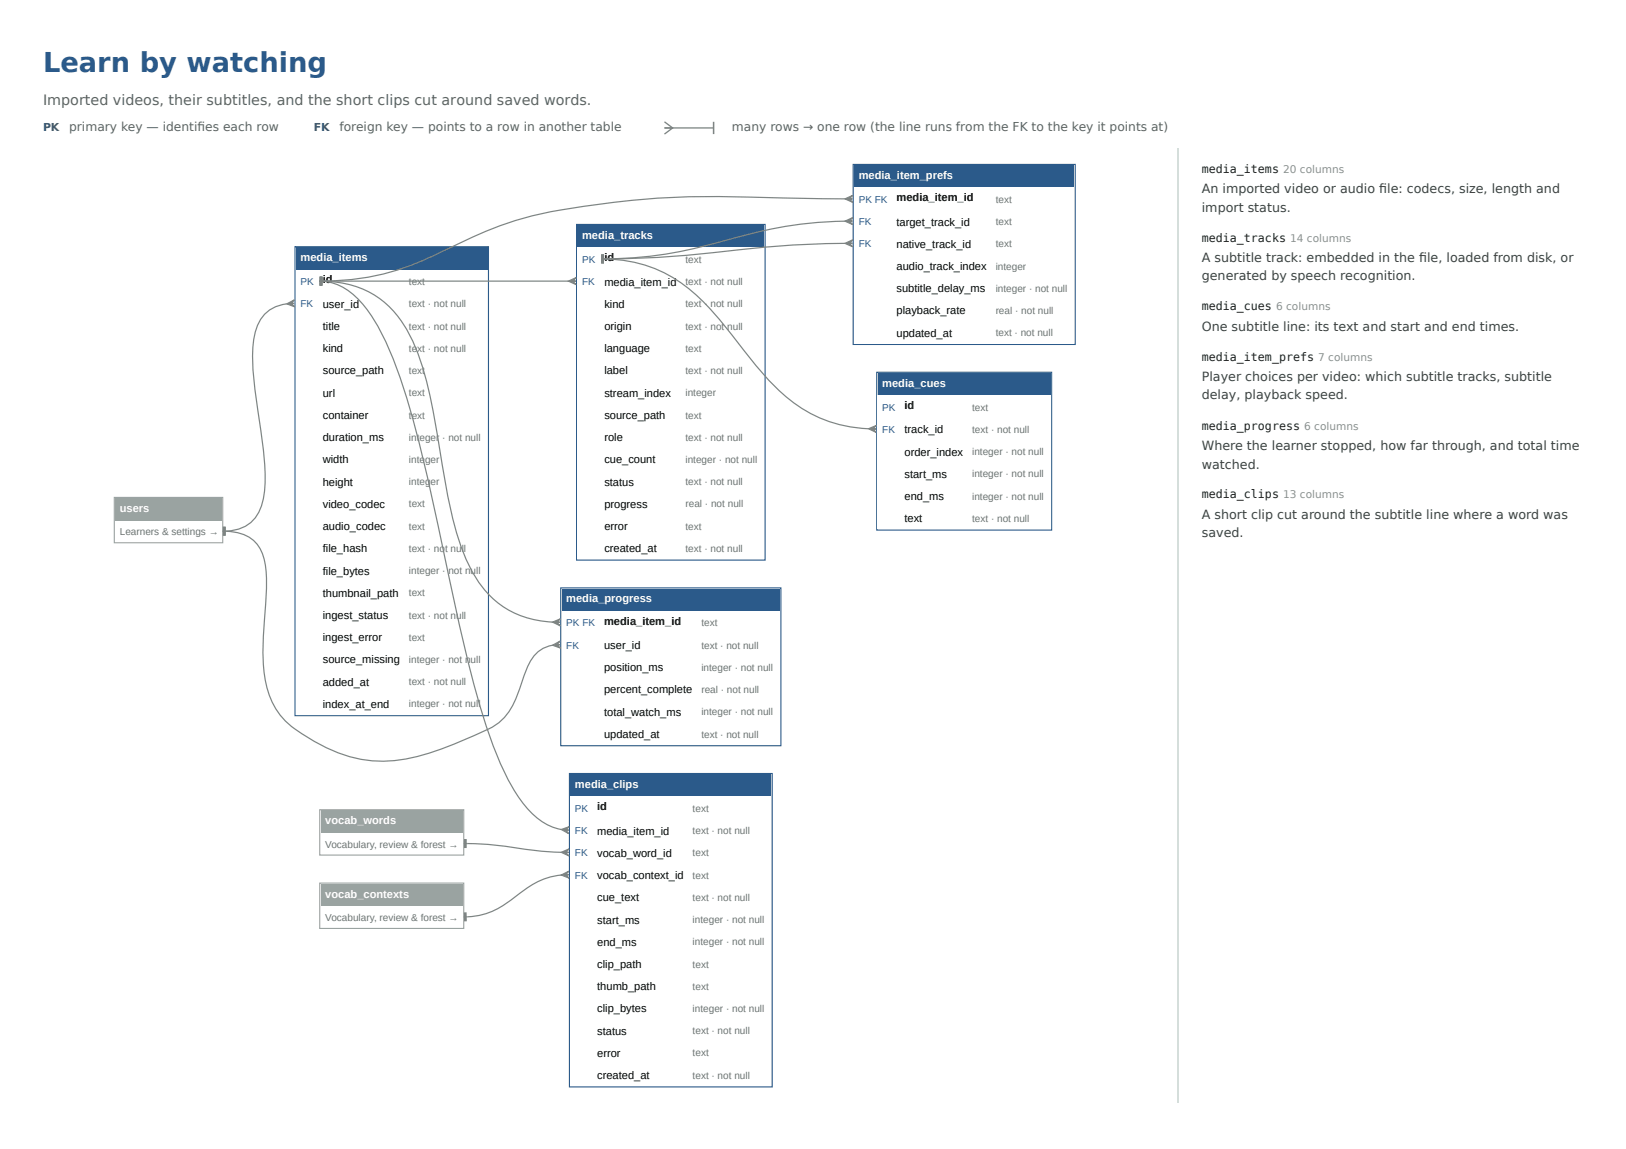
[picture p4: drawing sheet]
<svg xmlns="http://www.w3.org/2000/svg" width="420mm" height="297mm" viewBox="0 0 420 297" stroke-linecap="round" stroke-linejoin="round" font-family="sans-serif">
<path d="M171.7 31.5l2.1 1.6-2.1 1.6M171.7 33.1h12.7" fill="none" stroke="#7d8785" stroke-width=".34"/>
<path d="M184.4 31.5v3.2" fill="none" stroke="#7d8785" stroke-width=".4"/>
<path d="M25.4 38.4h256.6v246.7h-256.6z" fill="#fff"/>
<path d="M76.2 63.8h50v121.2h-50z" fill="none" stroke="#2b5a8a" stroke-width=".29"/>
<path d="M76.5 64.1h49.4v5.7h-49.4z" fill="#2b5a8a"/>
<g fill="#fff">
<path d="M76.5 69.8h5.8v5.7h-5.8z"/>
<path d="M82.3 69.8h22.2v5.7h-22.2z"/>
<path d="M104.5 69.8h21.4v5.7h-21.4z"/>
<path d="M76.5 75.5h5.8v5.8h-5.8z"/>
<path d="M82.3 75.5h22.2v5.8h-22.2z"/>
<path d="M104.5 75.5h21.4v5.8h-21.4z"/>
<path d="M76.5 81.3h5.8v5.7h-5.8z"/>
<path d="M82.3 81.3h22.2v5.7h-22.2z"/>
<path d="M104.5 81.3h21.4v5.7h-21.4z"/>
<path d="M76.5 87h5.8v5.8h-5.8z"/>
<path d="M82.3 87h22.2v5.8h-22.2z"/>
<path d="M104.5 87h21.4v5.8h-21.4z"/>
<path d="M76.5 92.8h5.8v5.7h-5.8z"/>
<path d="M82.3 92.8h22.2v5.7h-22.2z"/>
<path d="M104.5 92.8h21.4v5.7h-21.4z"/>
<path d="M76.5 98.5h5.8v5.8h-5.8z"/>
<path d="M82.3 98.5h22.2v5.8h-22.2z"/>
<path d="M104.5 98.5h21.4v5.8h-21.4z"/>
<path d="M76.5 104.3h5.8v5.7h-5.8z"/>
<path d="M82.3 104.3h22.2v5.7h-22.2z"/>
<path d="M104.5 104.3h21.4v5.7h-21.4z"/>
<path d="M76.5 110h5.8v5.8h-5.8z"/>
<path d="M82.3 110h22.2v5.8h-22.2z"/>
<path d="M104.5 110h21.4v5.8h-21.4z"/>
<path d="M76.5 115.8h5.8v5.7h-5.8z"/>
<path d="M82.3 115.8h22.2v5.7h-22.2z"/>
<path d="M104.5 115.8h21.4v5.7h-21.4z"/>
<path d="M76.5 121.5h5.8v5.8h-5.8z"/>
<path d="M82.3 121.5h22.2v5.8h-22.2z"/>
<path d="M104.5 121.5h21.4v5.8h-21.4z"/>
<path d="M76.5 127.3h5.8v5.7h-5.8z"/>
<path d="M82.3 127.3h22.2v5.7h-22.2z"/>
<path d="M104.5 127.3h21.4v5.7h-21.4z"/>
<path d="M76.5 133h5.8v5.8h-5.8z"/>
<path d="M82.3 133h22.2v5.8h-22.2z"/>
<path d="M104.5 133h21.4v5.8h-21.4z"/>
<path d="M76.5 138.8h5.8v5.7h-5.8z"/>
<path d="M82.3 138.8h22.2v5.7h-22.2z"/>
<path d="M104.5 138.8h21.4v5.7h-21.4z"/>
<path d="M76.5 144.5h5.8v5.7h-5.8z"/>
<path d="M82.3 144.5h22.2v5.7h-22.2z"/>
<path d="M104.5 144.5h21.4v5.7h-21.4z"/>
<path d="M76.5 150.2h5.8v5.8h-5.8z"/>
<path d="M82.3 150.2h22.2v5.8h-22.2z"/>
<path d="M104.5 150.2h21.4v5.8h-21.4z"/>
<path d="M76.5 156h5.8v5.7h-5.8z"/>
<path d="M82.3 156h22.2v5.7h-22.2z"/>
<path d="M104.5 156h21.4v5.7h-21.4z"/>
<path d="M76.5 161.7h5.8v5.8h-5.8z"/>
<path d="M82.3 161.7h22.2v5.8h-22.2z"/>
<path d="M104.5 161.7h21.4v5.8h-21.4z"/>
<path d="M76.5 167.5h5.8v5.7h-5.8z"/>
<path d="M82.3 167.5h22.2v5.7h-22.2z"/>
<path d="M104.5 167.5h21.4v5.7h-21.4z"/>
<path d="M76.5 173.2h5.8v5.8h-5.8z"/>
<path d="M82.3 173.2h22.2v5.8h-22.2z"/>
<path d="M104.5 173.2h21.4v5.8h-21.4z"/>
<path d="M76.5 179h5.8v5.7h-5.8z"/>
<path d="M82.3 179h22.2v5.7h-22.2z"/>
<path d="M104.5 179h21.4v5.7h-21.4z"/>
</g>
<path d="M29.5 128.6h28.1v11.7h-28.1z" fill="none" stroke="#9aa3a1" stroke-width=".29"/>
<path d="M29.8 128.9h27.5v5.7h-27.5z" fill="#9aa3a1"/>
<path d="M29.8 134.6h27.5v5.4h-27.5z" fill="#fff"/>
<path d="M74.1 78.5a9.1 9.1 0 0 0-8.2 7.7 41.8 41.8 0 0 0 .1 15.3l1.5 10.5a63 63 0 0 1 .7 16 9.9 9.9 0 0 1-6.8 8.8l-2.9 .5" fill="none" stroke="#7d8785" stroke-width=".32"/>
<path d="M74.1 78.5l2-1-.9 1 .8-.1-.8 .1 1 .8z" fill="#7d8785"/>
<path d="M74.1 78.5l2-1-.9 1 .8-.1-.8 .1 1 .8z" fill="none" stroke="#7d8785" stroke-width=".32"/>
<path d="M57.7 136.3h.4l.1 2h-.4z" fill="#7d8785"/>
<path d="M57.7 136.3h.4l.1 2h-.4zM58.6 137.3h-1" fill="none" stroke="#7d8785" stroke-width=".32"/>
<path d="M149 58h48.7v86.8h-48.7z" fill="none" stroke="#2b5a8a" stroke-width=".29"/>
<path d="M149.3 58.3h48.1v5.8h-48.1z" fill="#2b5a8a"/>
<g fill="#fff">
<path d="M149.3 64.1h5.7v5.7h-5.7z"/>
<path d="M155 64.1h21v5.7h-21z"/>
<path d="M176 64.1h21.4v5.7h-21.4z"/>
<path d="M149.3 69.8h5.7v5.7h-5.7z"/>
<path d="M155 69.8h21v5.7h-21z"/>
<path d="M176 69.8h21.4v5.7h-21.4z"/>
<path d="M149.3 75.5h5.7v5.8h-5.7z"/>
<path d="M155 75.5h21v5.8h-21z"/>
<path d="M176 75.5h21.4v5.8h-21.4z"/>
<path d="M149.3 81.3h5.7v5.7h-5.7z"/>
<path d="M155 81.3h21v5.7h-21z"/>
<path d="M176 81.3h21.4v5.7h-21.4z"/>
<path d="M149.3 87h5.7v5.8h-5.7z"/>
<path d="M155 87h21v5.8h-21z"/>
<path d="M176 87h21.4v5.8h-21.4z"/>
<path d="M149.3 92.8h5.7v5.7h-5.7z"/>
<path d="M155 92.8h21v5.7h-21z"/>
<path d="M176 92.8h21.4v5.7h-21.4z"/>
<path d="M149.3 98.5h5.7v5.8h-5.7z"/>
<path d="M155 98.5h21v5.8h-21z"/>
<path d="M176 98.5h21.4v5.8h-21.4z"/>
<path d="M149.3 104.3h5.7v5.7h-5.7z"/>
<path d="M155 104.3h21v5.7h-21z"/>
<path d="M176 104.3h21.4v5.7h-21.4z"/>
<path d="M149.3 110h5.7v5.8h-5.7z"/>
<path d="M155 110h21v5.8h-21z"/>
<path d="M176 110h21.4v5.8h-21.4z"/>
<path d="M149.3 115.8h5.7v5.7h-5.7z"/>
<path d="M155 115.8h21v5.7h-21z"/>
<path d="M176 115.8h21.4v5.7h-21.4z"/>
<path d="M149.3 121.5h5.7v5.8h-5.7z"/>
<path d="M155 121.5h21v5.8h-21z"/>
<path d="M176 121.5h21.4v5.8h-21.4z"/>
<path d="M149.3 127.3h5.7v5.7h-5.7z"/>
<path d="M155 127.3h21v5.7h-21z"/>
<path d="M176 127.3h21.4v5.7h-21.4z"/>
<path d="M149.3 133h5.7v5.8h-5.7z"/>
<path d="M155 133h21v5.8h-21z"/>
<path d="M176 133h21.4v5.8h-21.4z"/>
<path d="M149.3 138.8h5.7v5.7h-5.7z"/>
<path d="M155 138.8h21v5.7h-21z"/>
<path d="M176 138.8h21.4v5.7h-21.4z"/>
</g>
<path d="M83.6 72.7h63.3" fill="none" stroke="#7d8785" stroke-width=".32"/>
<path d="M146.9 72.7l2-.9-.9 .9h.8h-.8l.9 .9z" fill="#7d8785"/>
<path d="M82.6 72.7h1M82.8 71.7h.4v2h-.4zM146.9 72.7l2-.9-.9 .9h.8h-.8l.9 .9z" fill="none" stroke="#7d8785" stroke-width=".32"/>
<path d="M83 71.7v2" fill="none" stroke="#7d8785" stroke-width=".4"/>
<path d="M226.6 96.2h45.2v40.8h-45.2z" fill="none" stroke="#2b5a8a" stroke-width=".29"/>
<path d="M226.9 96.5h44.6v5.8h-44.6z" fill="#2b5a8a"/>
<g fill="#fff">
<path d="M226.9 102.3h5.7v5.7h-5.7z"/>
<path d="M232.6 102.3h17.5v5.7h-17.5z"/>
<path d="M250.1 102.3h21.4v5.7h-21.4z"/>
<path d="M226.9 108h5.7v5.8h-5.7z"/>
<path d="M232.6 108h17.5v5.8h-17.5z"/>
<path d="M250.1 108h21.4v5.8h-21.4z"/>
<path d="M226.9 113.8h5.7v5.7h-5.7z"/>
<path d="M232.6 113.8h17.5v5.7h-17.5z"/>
<path d="M250.1 113.8h21.4v5.7h-21.4z"/>
<path d="M226.9 119.5h5.7v5.7h-5.7z"/>
<path d="M232.6 119.5h17.5v5.7h-17.5z"/>
<path d="M250.1 119.5h21.4v5.7h-21.4z"/>
<path d="M226.9 125.2h5.7v5.8h-5.7z"/>
<path d="M232.6 125.2h17.5v5.8h-17.5z"/>
<path d="M250.1 125.2h21.4v5.8h-21.4z"/>
<path d="M226.9 131h5.7v5.7h-5.7z"/>
<path d="M232.6 131h17.5v5.7h-17.5z"/>
<path d="M250.1 131h21.4v5.7h-21.4z"/>
</g>
<path d="M156.3 66.9a35.1 35.1 0 0 1 25.7 11.4 211.5 211.5 0 0 1 12.8 15.5 48.4 48.4 0 0 0 15 13.3 34.7 34.7 0 0 0 14.6 3.7" fill="none" stroke="#7d8785" stroke-width=".32"/>
<path d="M224.5 110.8l2-.8-.9 .9h.8h-.8l.8 .9z" fill="#7d8785"/>
<path d="M155.3 66.9h1M155.5 65.9h.4v2h-.4zM224.5 110.8l2-.8-.9 .9h.8h-.8l.8 .9z" fill="none" stroke="#7d8785" stroke-width=".32"/>
<path d="M155.7 65.9v2" fill="none" stroke="#7d8785" stroke-width=".43"/>
<path d="M220.5 42.5h57.4v46.5h-57.4z" fill="none" stroke="#2b5a8a" stroke-width=".29"/>
<path d="M220.8 42.8h56.8v5.7h-56.8z" fill="#2b5a8a"/>
<g fill="#fff">
<path d="M220.8 48.5h9.7v5.8h-9.7z"/>
<path d="M230.5 48.5h25.7v5.8h-25.7z"/>
<path d="M256.2 48.5h21.4v5.8h-21.4z"/>
<path d="M220.8 54.3h9.7v5.7h-9.7z"/>
<path d="M230.5 54.3h25.7v5.7h-25.7z"/>
<path d="M256.2 54.3h21.4v5.7h-21.4z"/>
<path d="M220.8 60h9.7v5.8h-9.7z"/>
<path d="M230.5 60h25.7v5.8h-25.7z"/>
<path d="M256.2 60h21.4v5.8h-21.4z"/>
<path d="M220.8 65.8h9.7v5.7h-9.7z"/>
<path d="M230.5 65.8h25.7v5.7h-25.7z"/>
<path d="M256.2 65.8h21.4v5.7h-21.4z"/>
<path d="M220.8 71.5h9.7v5.8h-9.7z"/>
<path d="M230.5 71.5h25.7v5.8h-25.7z"/>
<path d="M256.2 71.5h21.4v5.8h-21.4z"/>
<path d="M220.8 77.3h9.7v5.7h-9.7z"/>
<path d="M230.5 77.3h25.7v5.7h-25.7z"/>
<path d="M256.2 77.3h21.4v5.7h-21.4z"/>
<path d="M220.8 83h9.7v5.8h-9.7z"/>
<path d="M230.5 83h25.7v5.8h-25.7z"/>
<path d="M256.2 83h21.4v5.8h-21.4z"/>
</g>
<path d="M218.4 51.4l-20.4-.3a228.8 228.8 0 0 0-59.7 4.5 111.5 111.5 0 0 0-24.2 9.5 65.4 65.4 0 0 1-30.6 7.6" fill="none" stroke="#7d8785" stroke-width=".32"/>
<path d="M218.4 51.4l2-.9-.9 .9h.8h-.8l.9 .9z" fill="#7d8785"/>
<path d="M218.4 51.4l2-.9-.9 .9h.8h-.8l.9 .9zM82.8 71.7h.4v2h-.4zM83.6 72.7h-1M218.4 62.9a365.3 365.3 0 0 0-39.8 3 241.9 241.9 0 0 1-22.3 1" fill="none" stroke="#7d8785" stroke-width=".32"/>
<path d="M83 71.7v2" fill="none" stroke="#7d8785" stroke-width=".41"/>
<path d="M218.4 62.9l2-.9-.9 .9h.8h-.8l.9 .9z" fill="#7d8785"/>
<path d="M218.4 57.2a116.6 116.6 0 0 0-33 5.5 106.3 106.3 0 0 1-29.1 4.2M155.5 65.9h.4v2h-.4zM156.3 66.9h-1M218.4 62.9l2-.9-.9 .9h.8h-.8l.9 .9z" fill="none" stroke="#7d8785" stroke-width=".32"/>
<path d="M155.7 65.9v2" fill="none" stroke="#7d8785" stroke-width=".41"/>
<path d="M218.4 57.2l2-1-.9 1h.8h-.8l.9 .9z" fill="#7d8785"/>
<path d="M218.4 57.2l2-1-.9 1h.8h-.8l.9 .9zM155.5 65.9h.4v2h-.4zM156.3 66.9h-1" fill="none" stroke="#7d8785" stroke-width=".32"/>
<path d="M155.7 65.9v2" fill="none" stroke="#7d8785" stroke-width=".41"/>
<path d="M144.9 152h56.9v40.8h-56.9z" fill="none" stroke="#2b5a8a" stroke-width=".29"/>
<path d="M145.2 152.3h56.3v5.7h-56.3z" fill="#2b5a8a"/>
<g fill="#fff">
<path d="M145.2 158h9.8v5.7h-9.8z"/>
<path d="M155 158h25.1v5.7h-25.1z"/>
<path d="M180.1 158h21.4v5.7h-21.4z"/>
<path d="M145.2 163.7h9.8v5.8h-9.8z"/>
<path d="M155 163.7h25.1v5.8h-25.1z"/>
<path d="M180.1 163.7h21.4v5.8h-21.4z"/>
<path d="M145.2 169.5h9.8v5.7h-9.8z"/>
<path d="M155 169.5h25.1v5.7h-25.1z"/>
<path d="M180.1 169.5h21.4v5.7h-21.4z"/>
<path d="M145.2 175.2h9.8v5.8h-9.8z"/>
<path d="M155 175.2h25.1v5.8h-25.1z"/>
<path d="M180.1 175.2h21.4v5.8h-21.4z"/>
<path d="M145.2 181h9.8v5.7h-9.8z"/>
<path d="M155 181h25.1v5.7h-25.1z"/>
<path d="M180.1 181h21.4v5.7h-21.4z"/>
<path d="M145.2 186.7h9.8v5.8h-9.8z"/>
<path d="M155 186.7h25.1v5.8h-25.1z"/>
<path d="M180.1 186.7h21.4v5.8h-21.4z"/>
</g>
<path d="M83.5 72.7a23.9 23.9 0 0 1 22.4 13.9 71.3 71.3 0 0 1 5.9 19l1.8 10.6a154.5 154.5 0 0 0 5.7 25.6 30.2 30.2 0 0 0 10.1 14.6l3.8 2.2 4.5 1.5 5.2 .7" fill="none" stroke="#7d8785" stroke-width=".32"/>
<path d="M142.8 160.8l2-.8-.9 .8 .8 .1-.8-.1 .9 1z" fill="#7d8785"/>
<path d="M82.6 72.7h1M82.8 71.7h.4v2h-.5zM58.5 137.3a9.7 9.7 0 0 1 8.8 4.7 20.7 20.7 0 0 1 1.5 10.8l-.5 8.1a53.5 53.5 0 0 0 .6 16.6 19 19 0 0 0 9.7 12.5 35.5 35.5 0 0 0 22.9 6.6 70.4 70.4 0 0 0 22.1-7 15.5 15.5 0 0 0 7.8-5.4 53.8 53.8 0 0 0 4.7-11.3 8.9 8.9 0 0 1 6.7-6.1M142.8 160.8l2-.8-.9 .8 .8 .1-.8-.1 .9 1z" fill="none" stroke="#7d8785" stroke-width=".32"/>
<path d="M83 71.7v2" fill="none" stroke="#7d8785" stroke-width=".43"/>
<path d="M142.8 166.8l1.9-1.1-.8 1 .8-.1-.8 .1 1 .8z" fill="#7d8785"/>
<path d="M57.6 137.3h1M57.8 136.3h.4l-.1 2h-.4zM142.8 166.8l1.9-1.1-.8 1 .8-.1-.8 .1 1 .8z" fill="none" stroke="#7d8785" stroke-width=".32"/>
<path d="M58 136.3v2" fill="none" stroke="#7d8785" stroke-width=".45"/>
<path d="M147.2 199.9h52.4v81.1h-52.4z" fill="none" stroke="#2b5a8a" stroke-width=".29"/>
<path d="M147.4 200.2h51.9v5.8h-51.9z" fill="#2b5a8a"/>
<g fill="#fff">
<path d="M147.4 206h5.8v5.7h-5.8z"/>
<path d="M153.2 206h24.7v5.7h-24.7z"/>
<path d="M177.9 206h21.4v5.7h-21.4z"/>
<path d="M147.4 211.7h5.8v5.8h-5.8z"/>
<path d="M153.2 211.7h24.7v5.8h-24.7z"/>
<path d="M177.9 211.7h21.4v5.8h-21.4z"/>
<path d="M147.4 217.5h5.8v5.7h-5.8z"/>
<path d="M153.2 217.5h24.7v5.7h-24.7z"/>
<path d="M177.9 217.5h21.4v5.7h-21.4z"/>
<path d="M147.4 223.2h5.8v5.8h-5.8z"/>
<path d="M153.2 223.2h24.7v5.8h-24.7z"/>
<path d="M177.9 223.2h21.4v5.8h-21.4z"/>
<path d="M147.4 229h5.8v5.7h-5.8z"/>
<path d="M153.2 229h24.7v5.7h-24.7z"/>
<path d="M177.9 229h21.4v5.7h-21.4z"/>
<path d="M147.4 234.7h5.8v5.8h-5.8z"/>
<path d="M153.2 234.7h24.7v5.8h-24.7z"/>
<path d="M177.9 234.7h21.4v5.8h-21.4z"/>
<path d="M147.4 240.5h5.8v5.7h-5.8z"/>
<path d="M153.2 240.5h24.7v5.7h-24.7z"/>
<path d="M177.9 240.5h21.4v5.7h-21.4z"/>
<path d="M147.4 246.2h5.8v5.8h-5.8z"/>
<path d="M153.2 246.2h24.7v5.8h-24.7z"/>
<path d="M177.9 246.2h21.4v5.8h-21.4z"/>
<path d="M147.4 252h5.8v5.7h-5.8z"/>
<path d="M153.2 252h24.7v5.7h-24.7z"/>
<path d="M177.9 252h21.4v5.7h-21.4z"/>
<path d="M147.4 257.7h5.8v5.7h-5.8z"/>
<path d="M153.2 257.7h24.7v5.7h-24.7z"/>
<path d="M177.9 257.7h21.4v5.7h-21.4z"/>
<path d="M147.4 263.4h5.8v5.8h-5.8z"/>
<path d="M153.2 263.4h24.7v5.8h-24.7z"/>
<path d="M177.9 263.4h21.4v5.8h-21.4z"/>
<path d="M147.4 269.2h5.8v5.7h-5.8z"/>
<path d="M153.2 269.2h24.7v5.7h-24.7z"/>
<path d="M177.9 269.2h21.4v5.7h-21.4z"/>
<path d="M147.4 274.9h5.8v5.8h-5.8z"/>
<path d="M153.2 274.9h24.7v5.8h-24.7z"/>
<path d="M177.9 274.9h21.4v5.8h-21.4z"/>
</g>
<path d="M83.5 72.7l4 1 3.5 2.2 3.3 3.4a72.2 72.2 0 0 1 10.5 22.7 587.9 587.9 0 0 1 11.6 49.1 359.3 359.3 0 0 0 10.2 39.2l2.4 6.3 2.7 5.6 2.9 4.7 3.2 3.6 3.4 2.6 3.9 1.3" fill="none" stroke="#7d8785" stroke-width=".32"/>
<path d="M145.1 214.4l2-.7-.9 .8 .7 .1-.7-.1 .8 1z" fill="#7d8785"/>
<path d="M145.1 214.4l2-.7-.9 .8 .7 .1-.7-.1 .8 1z" fill="none" stroke="#7d8785" stroke-width=".32"/>
<path d="M82.8 71.7h.4l-.1 2h-.4z" fill="#7d8785"/>
<path d="M82.6 72.7h1M82.8 71.7h.4l-.1 2h-.4z" fill="none" stroke="#7d8785" stroke-width=".32"/>
<path d="M82.6 228.3h37.2v11.7h-37.2z" fill="none" stroke="#9aa3a1" stroke-width=".29"/>
<path d="M82.9 228.6h36.7v5.7h-36.7z" fill="#9aa3a1"/>
<path d="M82.9 234.3h36.7v5.4h-36.7z" fill="#fff"/>
<path d="M145.1 226.2a20.7 20.7 0 0 0-11.3 5.1 21.5 21.5 0 0 1-13 5.7" fill="none" stroke="#7d8785" stroke-width=".32"/>
<path d="M145 226.2l2-1-.8 .9h.7h-.7l.9 .9z" fill="#7d8785"/>
<path d="M120 236h.4l.1 2h-.4zM120.9 237h-1.1M145 226.2l2-1-.8 .9h.7h-.7l.9 .9z" fill="none" stroke="#7d8785" stroke-width=".32"/>
<path d="M120.2 236v2" fill="none" stroke="#7d8785" stroke-width=".45"/>
<path d="M82.6 209.3h37.2v11.7h-37.2z" fill="none" stroke="#9aa3a1" stroke-width=".29"/>
<path d="M82.9 209.6h36.7v5.7h-36.7z" fill="#9aa3a1"/>
<path d="M82.9 215.3h36.7v5.4h-36.7z" fill="#fff"/>
<path d="M120.8 218.1a159.4 159.4 0 0 1 18.9 1.9l5.4 .3" fill="none" stroke="#7d8785" stroke-width=".32"/>
<path d="M145 220.3l2.1-.9-.9 .9h.7h-.7l.8 1z" fill="#7d8785"/>
<path d="M119.8 218l1.1 .1M120.1 217h.4l-.1 2.1h-.4zM145 220.3l2.1-.9-.9 .9h.7h-.7l.8 1z" fill="none" stroke="#7d8785" stroke-width=".32"/>
<path d="M120.2 217v2.1" fill="none" stroke="#7d8785" stroke-width=".41"/>
<path d="M304.4 38.4v246.8" fill="none" stroke="#d5dedb" stroke-width=".26"/>
<text font-size="7.1" fill="#2b5a8a" x="11.1" y="18.5">Learn by watching</text>
<text font-size="3.7" fill="#5b6664" x="11.1" y="27.3">Imported videos, their subtitles, and the short clips cut around saved words.</text>
<g font-size="3.3" fill="#3b4543">
<text x="310.6" y="50">An imported video or audio fi le: codecs, size, length and</text>
<text x="310.6" y="54.8">import status.</text>
<text x="310.6" y="67.7">A subtitle track: embedded in the fi le, loaded from disk, or</text>
<text x="310.6" y="72.5">generated by speech recognition.</text>
<text x="310.6" y="85.5">One subtitle line: its text and start and end times.</text>
<text x="310.6" y="98.4">Player choices per video: which subtitle tracks, subtitle</text>
<text x="310.6" y="103.2">delay, playback speed.</text>
<text x="310.6" y="116.4">Where the learner stopped, how far through, and total time</text>
<text x="310.6" y="121.2">watched.</text>
<text x="310.6" y="134.1">A short clip cut around the subtitle line where a word was</text>
<text x="310.6" y="138.9">saved.</text>
</g>
<g font-size="3.2" fill="#5b6664">
<text x="17.9" y="33.9">primary key — identifi es each row</text>
<text x="87.7" y="33.9">foreign key — points to a row in another table</text>
<text x="189.2" y="33.9">many rows → one row (the line runs from the FK to the key it points at)</text>
</g>
<g font-size="3" fill="#1d2423">
<text x="310.6" y="44.7">media_items 20 columns</text>
<text x="310.6" y="62.4">media_tracks 14 columns</text>
<text x="310.6" y="80.2">media_cues 6 columns</text>
<text x="310.6" y="93.4">media_item_prefs 7 columns</text>
<text x="310.6" y="111.1">media_progress 6 columns</text>
<text x="310.6" y="128.9">media_clips 13 columns</text>
</g>
<g font-size="2.9" fill="#fff">
<text x="221.9" y="46.2">media_item_prefs</text>
<text x="150.4" y="61.8">media_tracks</text>
<text x="77.7" y="67.5">media_items</text>
<text x="228" y="100">media_cues</text>
<text x="31" y="132.3">users</text>
<text x="146.3" y="155.7">media_progress</text>
<text x="148.6" y="203.7">media_clips</text>
<text x="84.1" y="213">vocab_words</text>
<text x="84.1" y="232">vocab_contexts</text>
</g>
<g font-size="2.9">
<text x="231.7" y="52">media_item_id</text>
<text x="231.7" y="58.3">target_track_id</text>
<text x="231.7" y="64.1">native_track_id</text>
<text x="156.2" y="67.5">id</text>
<text x="231.7" y="69.8">audio_track_index</text>
<text x="83.4" y="73.2">id</text>
<text x="156.2" y="73.8">media_item_id</text>
<text x="231.7" y="75.5">subtitle_delay_ms</text>
<text x="83.4" y="79.6">user_id</text>
<text x="156.2" y="79.6">kind</text>
<text x="231.7" y="81.3">playback_rate</text>
<text x="83.4" y="85.3">title</text>
<text x="156.2" y="85.3">origin</text>
<text x="231.7" y="87">updated_at</text>
<text x="83.4" y="91.1">kind</text>
<text x="156.2" y="91.1">language</text>
<text x="83.4" y="96.8">source_path</text>
<text x="156.2" y="96.8">label</text>
<text x="83.4" y="102.6">url</text>
<text x="156.2" y="102.6">stream_index</text>
<text x="233.8" y="105.7">id</text>
<text x="83.4" y="108.3">container</text>
<text x="156.2" y="108.3">source_path</text>
<text x="233.8" y="112">track_id</text>
<text x="83.4" y="114">duration_ms</text>
<text x="83.4" y="119.8">width</text>
<text x="156.2" y="114">role</text>
<text x="156.2" y="119.8">cue_count</text>
<text x="233.8" y="117.8">order_index</text>
<text x="83.4" y="125.5">height</text>
<text x="156.2" y="125.5">status</text>
<text x="233.8" y="123.5">start_ms</text>
<text x="83.4" y="131.3">video_codec</text>
<text x="156.2" y="131.3">progress</text>
<text x="233.8" y="129.3">end_ms</text>
<text x="83.4" y="137">audio_codec</text>
<text x="156.2" y="137">error</text>
<text x="233.8" y="135">text</text>
<text x="83.4" y="142.8">file_hash</text>
<text x="156.2" y="142.8">created_at</text>
<text x="83.4" y="148.5">file_bytes</text>
<text x="83.4" y="154.3">thumbnail_path</text>
<text x="83.4" y="160">ingest_status</text>
<text x="156.1" y="161.5">media_item_id</text>
<text x="83.4" y="165.8">ingest_error</text>
<text x="156.1" y="167.8">user_id</text>
<text x="83.4" y="171.5">source_missing</text>
<text x="156.1" y="173.5">position_ms</text>
<text x="83.4" y="177.3">added_at</text>
<text x="156.1" y="179.3">percent_complete</text>
<text x="83.4" y="183">index_at_end</text>
<text x="156.1" y="185">total_watch_ms</text>
<text x="156.1" y="190.8">updated_at</text>
<text x="154.3" y="209.4">id</text>
<text x="154.3" y="215.8">media_item_id</text>
<text x="154.3" y="221.5">vocab_word_id</text>
<text x="154.3" y="227.2">vocab_context_id</text>
<text x="154.3" y="233">cue_text</text>
<text x="154.3" y="238.7">start_ms</text>
<text x="154.3" y="244.5">end_ms</text>
<text x="154.3" y="250.2">clip_path</text>
<text x="154.3" y="256">thumb_path</text>
<text x="154.3" y="261.7">clip_bytes</text>
<text x="154.3" y="267.5">status</text>
<text x="154.3" y="273.2">error</text>
<text x="154.3" y="279">created_at</text>
</g>
<g font-size="2.8" fill="#2f6f5e">
<text x="11.1" y="33.9">PK</text>
<text x="81.1" y="33.9">FK</text>
</g>
<g font-size="2.6" fill="#2b5a8a">
<text x="221.9" y="52.4">PK FK</text>
<text x="221.9" y="58.2">FK</text>
<text x="221.9" y="63.9">FK</text>
<text x="150.4" y="68">PK</text>
<text x="77.7" y="73.7">PK</text>
<text x="150.4" y="73.7">FK</text>
<text x="77.7" y="79.5">FK</text>
<text x="228" y="106.2">PK</text>
<text x="228" y="111.9">FK</text>
<text x="146.3" y="161.9">PK FK</text>
<text x="146.3" y="167.7">FK</text>
<text x="148.6" y="209.9">PK</text>
<text x="148.6" y="215.6">FK</text>
<text x="148.6" y="221.4">FK</text>
<text x="148.6" y="227.1">FK</text>
</g>
<g font-size="2.6" fill="#6b7472">
<text x="257.3" y="52.4">text</text>
<text x="257.3" y="58.2">text</text>
<text x="257.3" y="63.9">text</text>
<text x="177.2" y="68">text</text>
<text x="257.3" y="69.7">integer</text>
<text x="105.7" y="73.7">text</text>
<text x="177.2" y="73.7">text · not null</text>
<text x="257.3" y="75.4">integer · not null</text>
<text x="105.7" y="79.5">text · not null</text>
<text x="177.2" y="79.5">text · not null</text>
<text x="257.3" y="81.2">real · not null</text>
<text x="105.7" y="85.2">text · not null</text>
<text x="177.2" y="85.2">text · not null</text>
<text x="257.3" y="86.9">text · not null</text>
<text x="105.7" y="90.9">text · not null</text>
<text x="177.2" y="90.9">text</text>
<text x="105.7" y="96.7">text</text>
<text x="177.2" y="96.7">text · not null</text>
<text x="105.7" y="102.4">text</text>
<text x="177.2" y="102.4">integer</text>
<text x="251.2" y="106.2">text</text>
<text x="105.7" y="108.2">text</text>
<text x="105.7" y="113.9">integer · not null</text>
<text x="177.2" y="108.2">text</text>
<text x="177.2" y="113.9">text · not null</text>
<text x="251.2" y="111.9">text · not null</text>
<text x="105.7" y="119.7">integer</text>
<text x="177.2" y="119.7">integer · not null</text>
<text x="251.2" y="117.7">integer · not null</text>
<text x="105.7" y="125.4">integer</text>
<text x="177.2" y="125.4">text · not null</text>
<text x="251.2" y="123.4">integer · not null</text>
<text x="105.7" y="131.2">text</text>
<text x="177.2" y="131.2">real · not null</text>
<text x="251.2" y="129.2">integer · not null</text>
<text x="105.7" y="136.9">text</text>
<text x="177.2" y="136.9">text</text>
<text x="251.2" y="134.9">text · not null</text>
<text x="31" y="138.3">Learners &amp; settings →</text>
<text x="105.7" y="142.7">text · not null</text>
<text x="177.2" y="142.7">text · not null</text>
<text x="105.7" y="148.4">integer · not null</text>
<text x="105.7" y="154.2">text</text>
<text x="105.7" y="159.9">text · not null</text>
<text x="181.3" y="161.9">text</text>
<text x="105.7" y="165.6">text</text>
<text x="181.3" y="167.7">text · not null</text>
<text x="105.7" y="171.4">integer · not null</text>
<text x="181.3" y="173.4">integer · not null</text>
<text x="105.7" y="177.1">text · not null</text>
<text x="181.3" y="179.1">real · not null</text>
<text x="105.7" y="182.9">integer · not null</text>
<text x="181.3" y="184.9">integer · not null</text>
<text x="181.3" y="190.6">text · not null</text>
<text x="179" y="209.9">text</text>
<text x="179" y="215.6">text · not null</text>
<text x="84.1" y="219.1">Vocabulary, review &amp; forest →</text>
<text x="179" y="221.4">text</text>
<text x="179" y="227.1">text</text>
<text x="179" y="232.9">text · not null</text>
<text x="84.1" y="238">Vocabulary, review &amp; forest →</text>
<text x="179" y="238.6">integer · not null</text>
<text x="179" y="244.4">integer · not null</text>
<text x="179" y="250.1">text</text>
<text x="179" y="255.9">text</text>
<text x="179" y="261.6">integer · not null</text>
<text x="179" y="267.4">text · not null</text>
<text x="179" y="273.1">text</text>
<text x="179" y="278.8">text · not null</text>
</g>
</svg>
